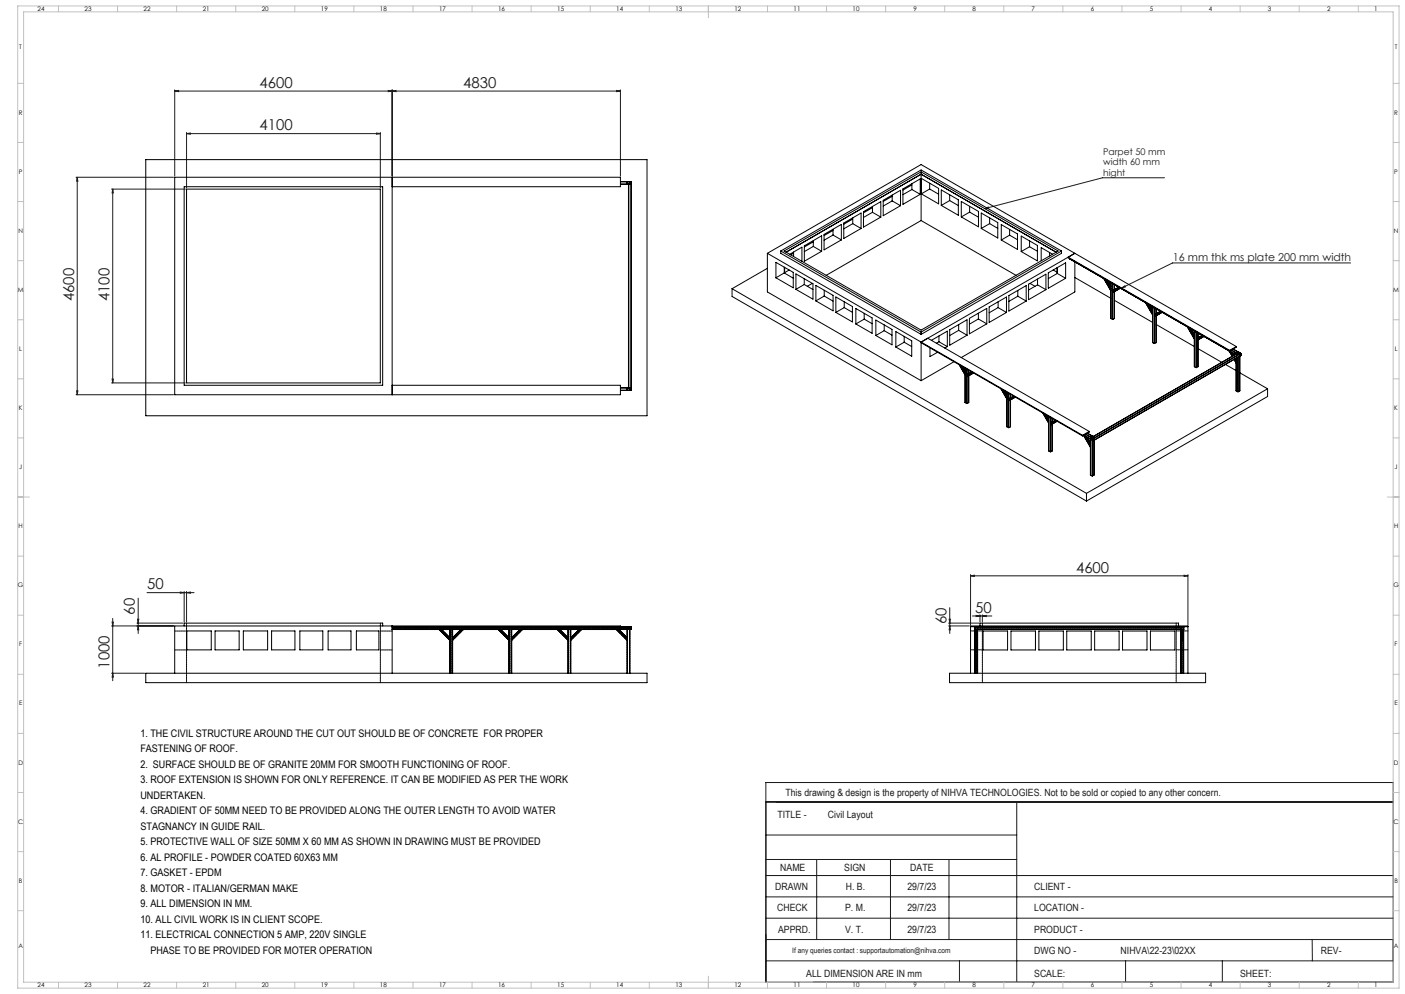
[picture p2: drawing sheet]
<svg xmlns="http://www.w3.org/2000/svg" width="1189mm" height="841mm" viewBox="0 0 1189 841" stroke-linecap="round" stroke-linejoin="round" font-family="sans-serif">
<path d="M648 678v153" fill="none" stroke="#000" stroke-width=".85"/>
<g fill="none" stroke="#191924" stroke-width=".85">
<path d="M148 77h3v1zM148 76v73M148 77h377M329 77h3l-3 1zM332 77h3v1zM332 76v73M522 77h3l-3 1zM525 76v73M158 113h3v1zM158 112v47M158 113h164M319 113h3l-3 1z"/>
<path d="M322 112v47M64 150h83M65 150l1 3h-1zM65 150v184M94 160h63M95 160l1 3h-1zM95 160v164M985 150h-52l-100 27M833 177l3-2 1 1zM1143 222h-151l-43 22M949 244l3-2v1zM64 334h83"/>
<path d="M65 331h1l-1 3zM94 324h63M95 321h1l-1 3zM821 487h4v1zM821 486v43M821 487h184M1002 487h3l-3 1zM1005 486v43M117 506v30M124 501h40M153 501h3l-3 1zM156 500v26"/>
<path d="M158 501h3v1zM158 500v26M804 514v22M94 530h53M95 526h1l-1 4zM95 523v53M116 527h39M116 524h1v3zM117 530v3h-1zM803 530h17M803 527h25M803 524h1v3z"/>
<path d="M804 530v3h-1zM823 521h16M826 521h3l-3 1zM829 520v6M831 521h4v1zM831 520v6M94 570h28M95 570l1 3h-1zM648 662h531v169h-531zM648 678h531M860 678v153M648 706h212"/>
<path d="M648 727h212M691 727v68M754 727v68M803 727v68M648 759h531M648 741h531M648 777h531M648 795h531M1110 795l1 18M648 813h531M812 813v18M953 813v18"/>
<path d="M1034 813v18"/>
</g>
<g fill="none" stroke="#c0c0c0" stroke-width=".85">
<path d="M15 5h1169v831h-1169zM20 10h1159v821h-1159zM49 5v5M99 5v5M149 5v5M199 5v5M249 5v5M299 5v5M349 5v5M399 5v5M449 5v5M499 5v5"/>
<path d="M549 5v5M599 5v10M649 5v5M699 5v5M749 5v5M799 5v5M849 5v5M899 5v5M949 5v5M999 5v5M1049 5v5M1099 5v5"/>
<path d="M1149 5v5M15 71h5M1179 71h5M15 121h5M1179 121h5M15 171h5M1179 171h5M15 221h5M1179 221h5M15 271h5M1179 271h5M15 321h5"/>
<path d="M1179 321h5M15 371h5M1179 371h5M15 421h10M1174 421h10M15 471h5M1179 471h5M15 521h5M1179 521h5M15 571h5M1179 571h5M15 621h5"/>
<path d="M1179 621h5M15 671h5M1179 671h5M15 721h5M1179 721h5M15 771h5M1179 771h5M49 831v5M99 831v5M149 831v5M199 831v5M249 831v5"/>
<path d="M299 831v5M349 831v5M399 831v5M449 831v5M499 831v5M549 831v5M599 826v10M649 831v5M699 831v5M749 831v5M799 831v5M849 831v5"/>
<path d="M899 831v5M949 831v5M999 831v5M1049 831v5M1099 831v5M1149 831v5"/>
</g>
<g fill="#191924">
<path d="M833 177l3-2 1 1z"/>
<path d="M949 244l3-2v1z"/>
<path d="M158 501h3v1zM153 501h3l-3 1zM831 521h4v1zM826 521h3l-3 1z"/>
<path d="M158 113h3v1zM319 113h3l-3 1zM148 77h3v1zM329 77h3l-3 1zM332 77h3v1zM522 77h3l-3 1zM821 487h4v1zM1002 487h3l-3 1z"/>
<path d="M95 160l1 3h-1zM95 321h1l-1 3zM65 150l1 3h-1zM65 331h1l-1 3zM95 526h1l-1 4zM95 570l1 3h-1zM116 524h1v3zM117 530v3h-1zM803 524h1v3zM804 530v3h-1z"/>
</g>
<g fill="none" stroke="#000" stroke-width=".85">
<path d="M123 135h425v217h-425zM156 158h168v168h-168zM158 160h164v164h-164zM332 158h193v-8h-377v184h377v-8h-193M332 150v184M525 154h9M525 156h7M531 154v2v-2M532 156v172M532 156h.1M533 154v2M533 156h-8"/>
<path d="M534 154v176M534 154l-2 2M534 154h.1M764 160l15-9v13l-15 9zM772 156l-8 5M772 155v5M779 145v42M780 151l14 8v13l-14-8zM787 160l7 4M787 160l-7 4M787 155v5M731 179l14-8v13l-14 8z"/>
<path d="M738 176l-7 4M738 180l-7 4M738 180l7 4M738 175v5M747 169l15-8v13l-15 9zM755 166l-8 4M755 170l-8 4M755 170l7 4M755 165v5M772 160l-8 5M772 160l7 4M797 161l14 8v13l-14-8z"/>
<path d="M804 165v5M804 170l7 4M804 170l-7 4M814 170l14 9v13l-14-8zM821 179l7 5M821 179l-7 5M821 175v4M697 198l15-8v13l-15 8zM705 195l-8 4M705 194v5M705 199l-8 4M705 199l7 4"/>
<path d="M714 189l15-9v13l-15 9zM722 185l-8 5M722 189l-8 5M722 189l7 4M722 184v5M779 187l81 46M779 187l-80 46M830 180l14 8v13l-14-8zM837 189l7 4M837 189l-7 4M837 184v5M847 190l14 8v13l-14-8z"/>
<path d="M854 199l-7 4M854 199l7 4M854 194v5M864 200l14 8v13l-14-8zM649 214l267 154M649 214l130-75 267 154M649 214v33l130 75M661 212l118-68 119 68M661 212l118 69M661 212v2l118 69M664 212l115-67 116 67-116 67zM665 213l114-66 115 66"/>
<path d="M668 215l11-6v12M672 214l-3 2M672 213v4M681 208l14-8v13l-14 8zM688 205l-7 4M688 209l7 4M688 209l-7 4M688 204v5M871 209l-7 4M871 209l7 4M871 204v5M888 214v3"/>
<path d="M891 215l-10-5v11M898 212l-119 69M898 212v2l-119 69M904 218l141 82M904 218l137 78M904 218l6-4-131 75M905 219h.1M649 227l-29 17M657 222l14 8v14l-14-9zM664 231l-7 4M664 231l7 4M664 226v5"/>
<path d="M664 226v5l4-3M674 232l14 8v13l-14-8zM681 236v5M687 240l-4 2M872 240l4 2M878 236v5M887 231l15-9v13l-15 9zM891 228l4 2M895 231l7 4M895 231l-8 5M895 226v5M910 235l30 17"/>
<path d="M910 222v25l-97 56M934 236l6 10M935 236l5 9M936 237l4 7M937 238l3 4M938 238l2 4M940 239v31M940 239h.1M940 239l1 1M941 240h.1M620 244l299 173M620 244v7l299 173"/>
<path d="M681 241l7 4M681 241l-7 4M690 241l15 9v13l-15-8zM698 250l7 5M698 250l-8 5M698 246v4M707 251l14 8v13l-14-8zM714 255v5M837 260l15-9v13l-15 9zM845 255v5M854 250l14-8v13l-14 8zM861 251l-7 4"/>
<path d="M861 251l7 4M861 246v5M870 240l15-8v13l-15 9zM878 241l-8 4M878 241l7 4M941 240h1M941 240v30M942 240v30M942 247l6-3zM943 241v4M943 247v23M943 254l32 19"/>
<path d="M947 243l-5 3 5-3M948 244l-6 3M969 256l6 10M970 257l5 8M971 257l4 7M973 258l2 5M973 258l2 4M975 260v30M975 260h2M976 260h.1M976 260h1M714 260l7 4"/>
<path d="M714 260l-7 4M724 261l14 8v13l-14-8zM731 270l-7 4M731 270l7 4M731 265v5M741 271l14 8v13l-14-8zM748 280l-7 4M748 280l7 4M748 275v5M804 279l14-8v13l-14 8zM811 280l7 4M811 280l-7 4"/>
<path d="M811 275v5M820 269l15-8v13l-15 8zM828 270l-8 4M828 270l7 4M828 265v5M845 260l-8 5M845 260l7 4M940 270h1M941 270h1M943 270h-1M977 260h.1M977 260v31"/>
<path d="M977 261v30M978 267l-1 1M978 261v4M978 267v23M978 275l33 18M982 263l-5 3 5-2M983 264l-6 4M984 264l-7 4M1005 277l6 10M1006 277l5 9M1007 278l4 7M1008 278l3 5"/>
<path d="M1011 280h.1M758 281l14 7v13l-14-7zM765 290l-7 4M765 290l7 3M765 285v5M779 281v2M779 289v33M779 289l6-3 137 79M779 290l137 79M787 294v8l6-4M788 288l14-8v13M795 289l7 4"/>
<path d="M795 289l-3 1M795 284v5M802 293l-2 1M975 290l2 1M977 291h.1M978 290l-1 1M978 290h.1M1011 280v30M1011 280l1 1M1012 281h.1M1012 281v30M1013 281v30"/>
<path d="M1014 282v4M1014 288v22M1014 295l20 12M1017 284l-4 3 5-3M1019 284l-6 4 6-3M1040 297l3 4-3-4M1041 298l2 3M1042 296l5 3M1042 298l2 3M1043 299l1 2M1043 295l7 4M1044 299v1"/>
<path d="M1044 295l4 3M1046 298v1M1046 299h1h2M1046 293v1l-5 3v-1M1046 293l-5 3M1046 299h2h1M1047 299h.1M1047 299l-122 70M1047 299h3M1047 298l2 1M1048 298h.1M1048 298h-2"/>
<path d="M1048 298h1M1049 298v1M1049 298h.1M1049 299h1M1050 299h.1M1050 299l-125 72M1050 299v2M807 306l-28 16M812 309l5 8M813 309l4 7M814 310l3 5M815 310l2 3"/>
<path d="M815 311l2 2M817 311v30M818 312v29M819 319l5-3zM820 313v3M820 318v23M822 315l-3 2 4-2M824 315l-5 4M1011 310l1 1M1012 311h1M1014 310l-1 1M1014 310h.1"/>
<path d="M1037 308l9 6M1044 304l2 3M1045 304l1 2M1045 304l1 1M1046 304v27M1047 302v29M1048 302v29M1049 301v30M1049 315l24 14M1050 301l-125 72M525 328h8v2M525 330h9"/>
<path d="M525 328h7M531 328h2v2h-2zM531 328v2M532 328h.1M532 328l2 2M534 330h.1M848 330l4 6M849 330l3 5M850 331l2 3M851 331l1 3M852 332v29M852 337l-5-8 5 9"/>
<path d="M853 333v29M854 333v29M855 339h-1M855 334v3M855 338v23M858 335l-4 3 4-3M859 336l-5 3M1046 331h.1M1046 331h1M1047 331h1M1049 331h-1M1049 331h.1"/>
<path d="M1073 329l-154 88M1073 329v6l-154 89M817 341h1M818 341h.1M820 341h-2M820 341h.1M882 349l5 9M883 350l4 7M884 350l3 6M886 351l1 3M887 352v30M889 353v29"/>
<path d="M890 359h-1M890 354v3M891 359l-1 23M893 355l-4 3 4-2M894 356l-5 3M895 356l-6 3M852 361l1 1M853 362h1M855 361l-1 1M855 361h.1M916 368v1M917 368l6 10"/>
<path d="M917 368l6 4M917 368l8 5M918 369l5 8M918 368l7 3M919 369l4 7M919 367l6 4M920 370l3 5M920 367l5 2M920 366l4 3M922 365l-6 3M922 365v1l-6 3M923 370v32"/>
<path d="M923 370h1M924 369l2 1h-2M924 371h1M924 369l-1 1M924 371v32M924 370h.1M924 372l1 1M924 369l2 1M924 369h.1M925 373v30M925 371h.1M925 373h.1"/>
<path d="M925 369h.1M925 369v2M925 371v2M926 373v29M887 382h.1M887 382h2M889 382h.1M890 382h-1M891 381h.1M919 417v7M923 402h.1M923 402l1 1"/>
<path d="M924 403h1M926 402l-1 1M926 402h.1M156 530v-3h168v3M158 534h21v16h-21zM182 534h20v16h-20zM206 534h20v16h-20zM230 534h20v16h-20zM254 534h19v16h-19zM278 534h19v16h-19zM302 534h19v16h-19zM332 530h199"/>
<path d="M332 530v40M332 533h49M332 531h202M332 532h202M372 533l9 9M372 533l9 8M373 533l8 7M374 533l7 7M381 533h.1M381 533v37M381 533h2M383 533h.1"/>
<path d="M383 533v37M383 533h48M390 533l-7 7M392 533l-9 8M392 533l-9 9M422 533l9 9M422 533l9 8M423 533l8 7M424 533l7 7M431 533h.1M431 533v37M431 533h2"/>
<path d="M433 533h.1M433 533v37M433 533h48M440 533l-7 7M442 533l-9 8M442 533l-9 9M472 533l9 9M472 533l9 8M473 533l8 7M474 533l7 7M481 533h.1M481 533v37"/>
<path d="M481 533h2M483 533h.1M483 533v37M483 533h48v37M490 533l-7 7M492 533l-9 8M492 533l-9 9M522 533l9 9M522 533l9 8M523 533l8 7M524 533l7 7M525 530h-377v40"/>
<path d="M531 530h2M531 530v40M533 530l1 1M533 530v40M534 533h-1v37M534 532v1M534 531v1M821 530h4M825 530h.1M825 532v1M825 532h177M825 530v40"/>
<path d="M825 530v1h177l-1-1M825 530h176M825 533h176M825 533v37M827 533v37M829 530v-3h168v3M832 534h21v16h-21zM856 534h20v16h-20zM879 534h21v16h-21zM903 534h20v16h-20zM926 534h21v16h-21zM950 534h21v16h-21z"/>
<path d="M974 534h20v16h-20zM999 533v37M1000 533v37M1001 530h1M1001 533v37M1002 532l-1 1M1002 530h3M1002 530v40M123 570h425v8h-425zM804 570h216v8h-216zM821 570v-40h184v40"/>
</g>
<g fill="none" stroke="#000" stroke-width=".85" stroke-dasharray="1.3 .6" stroke-dashoffset=".2">
<path d="M381 540l-8-7M390 533l-7 7M392 533l-9 8M431 540l-8-7M440 533l-7 7M442 533l-9 8M481 540l-8-7M490 533l-7 7M492 533l-9 8M531 540l-8-7M1000 531h-173M1000 532h-173"/>
<path d="M1001 532h-176M1001 530h-176M381 541l-9-8M431 541l-9-8M481 541l-9-8M531 541l-9-8"/>
</g>
<g fill="none" stroke="#000" stroke-width=".85" stroke-dasharray="1.3 .6" stroke-dashoffset=".1">
<path d="M392 533l-9 9M442 533l-9 9M492 533l-9 9M826 539v-6M826 533v6M827 539v-6M827 533v6M1000 539v-6M1000 533v6M1001 539v-6M1001 533v6M381 542l-9-9"/>
<path d="M431 542l-9-9M481 542l-9-9M531 542l-9-9M825 570v-38M1002 570v-38"/>
</g>
<g fill="none" stroke="#000" stroke-width=".85" stroke-dasharray="1.3 .6" stroke-dashoffset=".4">
<path d="M158 527v3M158 530v48M158 534h-10M322 527v3M322 530v48M332 532h202M332 531h202M332 534h-10M381 540l-7-7M390 533l-7 7M431 540l-7-7M440 533l-7 7"/>
<path d="M481 540l-7-7M490 533l-7 7M531 540l-7-7M531 533v-3M533 533v-3M533 533h-2M825 533v-3M827 533v-3M831 527v3M831 530v48M831 534h-10M995 527v3"/>
<path d="M995 530v48M999 533v-3M999 531h-172M999 532h-172M1000 533v-3M1001 533v-3M1005 534h-10M158 550h-10M332 550h-10M831 550h-10M1005 550h-10"/>
</g>
<g fill="none" stroke="#000" stroke-width=".85" stroke-dasharray="1.3 .6">
<path d="M532 532v1M532 531v-1M532 532h.1M532 530v1M532 533v-1M534 532h.1M534 530v1M534 531v-1M825 533h.1M825 531v-1M825 532h.1M825 530v1"/>
<path d="M826 539l-1 1M826 540h.1M826 533v9M827 533v9M827 540h.1M827 540v-1M827 530v1M827 533v-1M827 532h.1M827 531v-1M827 532v1M999 531l1-1"/>
<path d="M999 532l1 1M1000 531v-1M1000 532h.1M1000 533l-1-1M1000 530l-1 1M1000 530v1M1000 540v-1M1000 540h.1M1000 533v9M1001 539v1M1001 540h.1M1001 533v9"/>
<path d="M1001 530l1 1M1001 533h1M1001 532h1M1002 531v-1M1002 532h-177M1002 532h-1M1002 531h-177M1002 531l-1-1M825 541l1 1M826 541v1M826 542v-9M827 542v-1"/>
<path d="M827 542v-9M1000 542v-1M1000 542v-9M1001 542v-9M1001 541v1M531 570v-40M533 570v-40M825 570v-40M827 570v-40M1000 570v-40M1001 570v-40"/>
</g>
<path d="M532 531v1M532 532v-1M534 532v-1M534 531v1M825 532v-1M825 531v1M1002 531v1M1002 532v-1" fill="none" stroke="#000" stroke-width=".85" stroke-dasharray="1.3 .6" stroke-dashoffset=".9"/>
<path d="M381 570v-37M383 570v-37M431 570v-37M433 570v-37M481 570v-37M483 570v-37M825 570v-37M827 570v-37M1000 570v-37M1001 570v-37" fill="none" stroke="#000" stroke-width=".85" stroke-dasharray="1.3 .6" stroke-dashoffset=".3"/>
<path d="M332 532h200M332 531h200M532 531h-200M532 532h-200M534 530h-202M534 532h-202" fill="none" stroke="#000" stroke-width=".85" stroke-dasharray="1.3 .6" stroke-dashoffset=".6"/>
<path d="M332 532h202M332 531h202M534 531h-202M534 532h-202M827 539h-1M827 540h-1M1000 539h1M1000 540h1M826 542h1M1001 542h-1" fill="none" stroke="#000" stroke-width=".85" stroke-dasharray="1.3 .6" stroke-dashoffset=".5"/>
<g fill="none" stroke="#000" stroke-width=".85" stroke-dasharray="1.3 .6" stroke-dashoffset="-.1">
<path d="M826 540v-7M826 533v9M826 533v7M827 540v-7M827 533v9M827 533v7M1000 540v-7M1000 533v9M1000 533v7M1001 540v-7M1001 533v9M1001 533v7"/>
<path d="M826 542v-9M827 542v-9M1000 542v-9M1001 542v-9"/>
</g>
<path d="M825 540v1M826 540v1M1001 540v1M827 541v-1M1000 541v-1" fill="none" stroke="#000" stroke-width=".85" stroke-dasharray="1.3 .6" stroke-dashoffset=".7"/>
<path d="M825 540v-7M826 540v-7M827 540v-7M1000 540v-7M1001 540v-7" fill="none" stroke="#000" stroke-width=".85" stroke-dasharray="1.3 .6" stroke-dashoffset="-.2"/>
<g font-size="12.7" fill="#191924">
<text x="220" y="74">4600</text>
<text x="392" y="74">4830</text>
<text x="220" y="110">4100</text>
<text x="63" y="255" transform="rotate(-90 63 255)">4600</text>
<text x="93" y="255" transform="rotate(-90 93 255)">4100</text>
<text x="911" y="484">4600</text>
<text x="124" y="499">50</text>
<text x="114" y="520" transform="rotate(-90 114 520)">60</text>
<text x="825" y="518">50</text>
<text x="801" y="528" transform="rotate(-90 801 528)">60</text>
<text x="93" y="566" transform="rotate(-90 93 566)">1000</text>
</g>
<text font-size="9.2" fill="#191924" x="993" y="220">16 mm thk ms plate 200 mm width</text>
<g font-size="8.8">
<text x="119" y="623">1. THE CIVIL STRUCTURE AROUND THE CUT OUT SHOULD BE OF CONCRETE FOR PROPER</text>
<text x="119" y="636">FASTENING OF ROOF.</text>
<text x="119" y="650">2. SURFACE SHOULD BE OF GRANITE 20MM FOR SMOOTH FUNCTIONING OF ROOF.</text>
<text x="119" y="663">3. ROOF EXTENSION IS SHOWN FOR ONLY REFERENCE. IT CAN BE MODIFIED AS PER THE WORK</text>
<text x="119" y="676">UNDERTAKEN.</text>
<text x="119" y="689">4. GRADIENT OF 50MM NEED TO BE PROVIDED ALONG THE OUTER LENGTH TO AVOID WATER</text>
<text x="119" y="702">STAGNANCY IN GUIDE RAIL.</text>
<text x="119" y="715">5. PROTECTIVE WALL OF SIZE 50MM X 60 MM AS SHOWN IN DRAWING MUST BE PROVIDED</text>
<text x="119" y="728">6. AL PROFILE - POWDER COATED 60X63 MM</text>
<text x="119" y="741">7. GASKET - EPDM</text>
<text x="119" y="755">8. MOTOR - ITALIAN/GERMAN MAKE</text>
<text x="119" y="768">9. ALL DIMENSION IN MM.</text>
<text x="119" y="781">10. ALL CIVIL WORK IS IN CLIENT SCOPE.</text>
<text x="119" y="794">11. ELECTRICAL CONNECTION 5 AMP, 220V SINGLE</text>
<text x="127" y="807">PHASE TO BE PROVIDED FOR MOTER OPERATION</text>
</g>
<g font-size="8.5" fill="#191924">
<text x="665" y="674">This drawing &amp; design is the property of NIHVA TECHNOLOGIES. Not to be sold or copied to any other concern.</text>
<text x="658" y="692">TITLE -</text>
<text x="701" y="692">Civil Layout</text>
<text x="660" y="737">NAME</text>
<text x="714" y="737">SIGN</text>
<text x="770" y="737">DATE</text>
<text x="656" y="753">DRAWN</text>
<text x="716" y="753">H. B.</text>
<text x="768" y="753">29/7/23</text>
<text x="875" y="753">CLIENT -</text>
<text x="658" y="771">CHECK</text>
<text x="715" y="771">P. M.</text>
<text x="768" y="771">29/7/23</text>
<text x="875" y="771">LOCATION -</text>
<text x="659" y="789">APPRD.</text>
<text x="715" y="789">V. T.</text>
<text x="768" y="789">29/7/23</text>
<text x="875" y="789">PRODUCT -</text>
<text x="875" y="807">DWG NO -</text>
<text x="948" y="807">NIHVA\22-23\02XX</text>
<text x="1118" y="807">REV-</text>
<text x="682" y="826">ALL DIMENSION ARE IN mm</text>
<text x="875" y="826">SCALE:</text>
<text x="1049" y="826">SHEET:</text>
</g>
<g font-size="7.8" fill="#191924">
<text x="933" y="131">Parpet 50 mm</text>
<text x="933" y="140">width 60 mm</text>
<text x="933" y="149">hight</text>
</g>
<text font-size="6.3" fill="#191924" x="671" y="807">If any queries contact : supportautomation@nihva.com</text>
<g font-size="5.3">
<text x="32" y="9">24</text>
<text x="72" y="9">23</text>
<text x="122" y="9">22</text>
<text x="172" y="9">21</text>
<text x="222" y="9">20</text>
<text x="272" y="9">19</text>
<text x="322" y="9">18</text>
<text x="372" y="9">17</text>
<text x="422" y="9">16</text>
<text x="472" y="9">15</text>
<text x="522" y="9">14</text>
<text x="572" y="9">13</text>
<text x="622" y="9">12</text>
<text x="672" y="9">11</text>
<text x="722" y="9">10</text>
<text x="773" y="9">9</text>
<text x="823" y="9">8</text>
<text x="873" y="9">7</text>
<text x="923" y="9">6</text>
<text x="973" y="9">5</text>
<text x="1023" y="9">4</text>
<text x="1073" y="9">3</text>
<text x="1123" y="9">2</text>
<text x="1163" y="9">1</text>
<text x="16" y="42">T</text>
<text x="1180" y="42">T</text>
<text x="16" y="97">R</text>
<text x="1180" y="97">R</text>
<text x="16" y="147">P</text>
<text x="1180" y="147">P</text>
<text x="16" y="197">N</text>
<text x="1180" y="197">N</text>
<text x="15" y="247">M</text>
<text x="1179" y="247">M</text>
<text x="16" y="297">L</text>
<text x="1180" y="297">L</text>
<text x="16" y="347">K</text>
<text x="1180" y="347">K</text>
<text x="16" y="397">J</text>
<text x="1180" y="397">J</text>
<text x="16" y="447">H</text>
<text x="1180" y="447">H</text>
<text x="15" y="497">G</text>
<text x="1179" y="497">G</text>
<text x="16" y="547">F</text>
<text x="1180" y="547">F</text>
<text x="16" y="597">E</text>
<text x="1180" y="597">E</text>
<text x="16" y="647">D</text>
<text x="1180" y="647">D</text>
<text x="15" y="697">C</text>
<text x="1179" y="697">C</text>
<text x="16" y="747">B</text>
<text x="1180" y="747">B</text>
<text x="16" y="802">A</text>
<text x="1180" y="802">A</text>
<text x="32" y="835">24</text>
<text x="72" y="835">23</text>
<text x="122" y="835">22</text>
<text x="172" y="835">21</text>
<text x="222" y="835">20</text>
<text x="272" y="835">19</text>
<text x="322" y="835">18</text>
<text x="372" y="835">17</text>
<text x="422" y="835">16</text>
<text x="472" y="835">15</text>
<text x="522" y="835">14</text>
<text x="572" y="835">13</text>
<text x="622" y="835">12</text>
<text x="672" y="835">11</text>
<text x="722" y="835">10</text>
<text x="773" y="835">9</text>
<text x="823" y="835">8</text>
<text x="873" y="835">7</text>
<text x="923" y="835">6</text>
<text x="973" y="835">5</text>
<text x="1023" y="835">4</text>
<text x="1073" y="835">3</text>
<text x="1123" y="835">2</text>
<text x="1163" y="835">1</text>
</g>
</svg>
